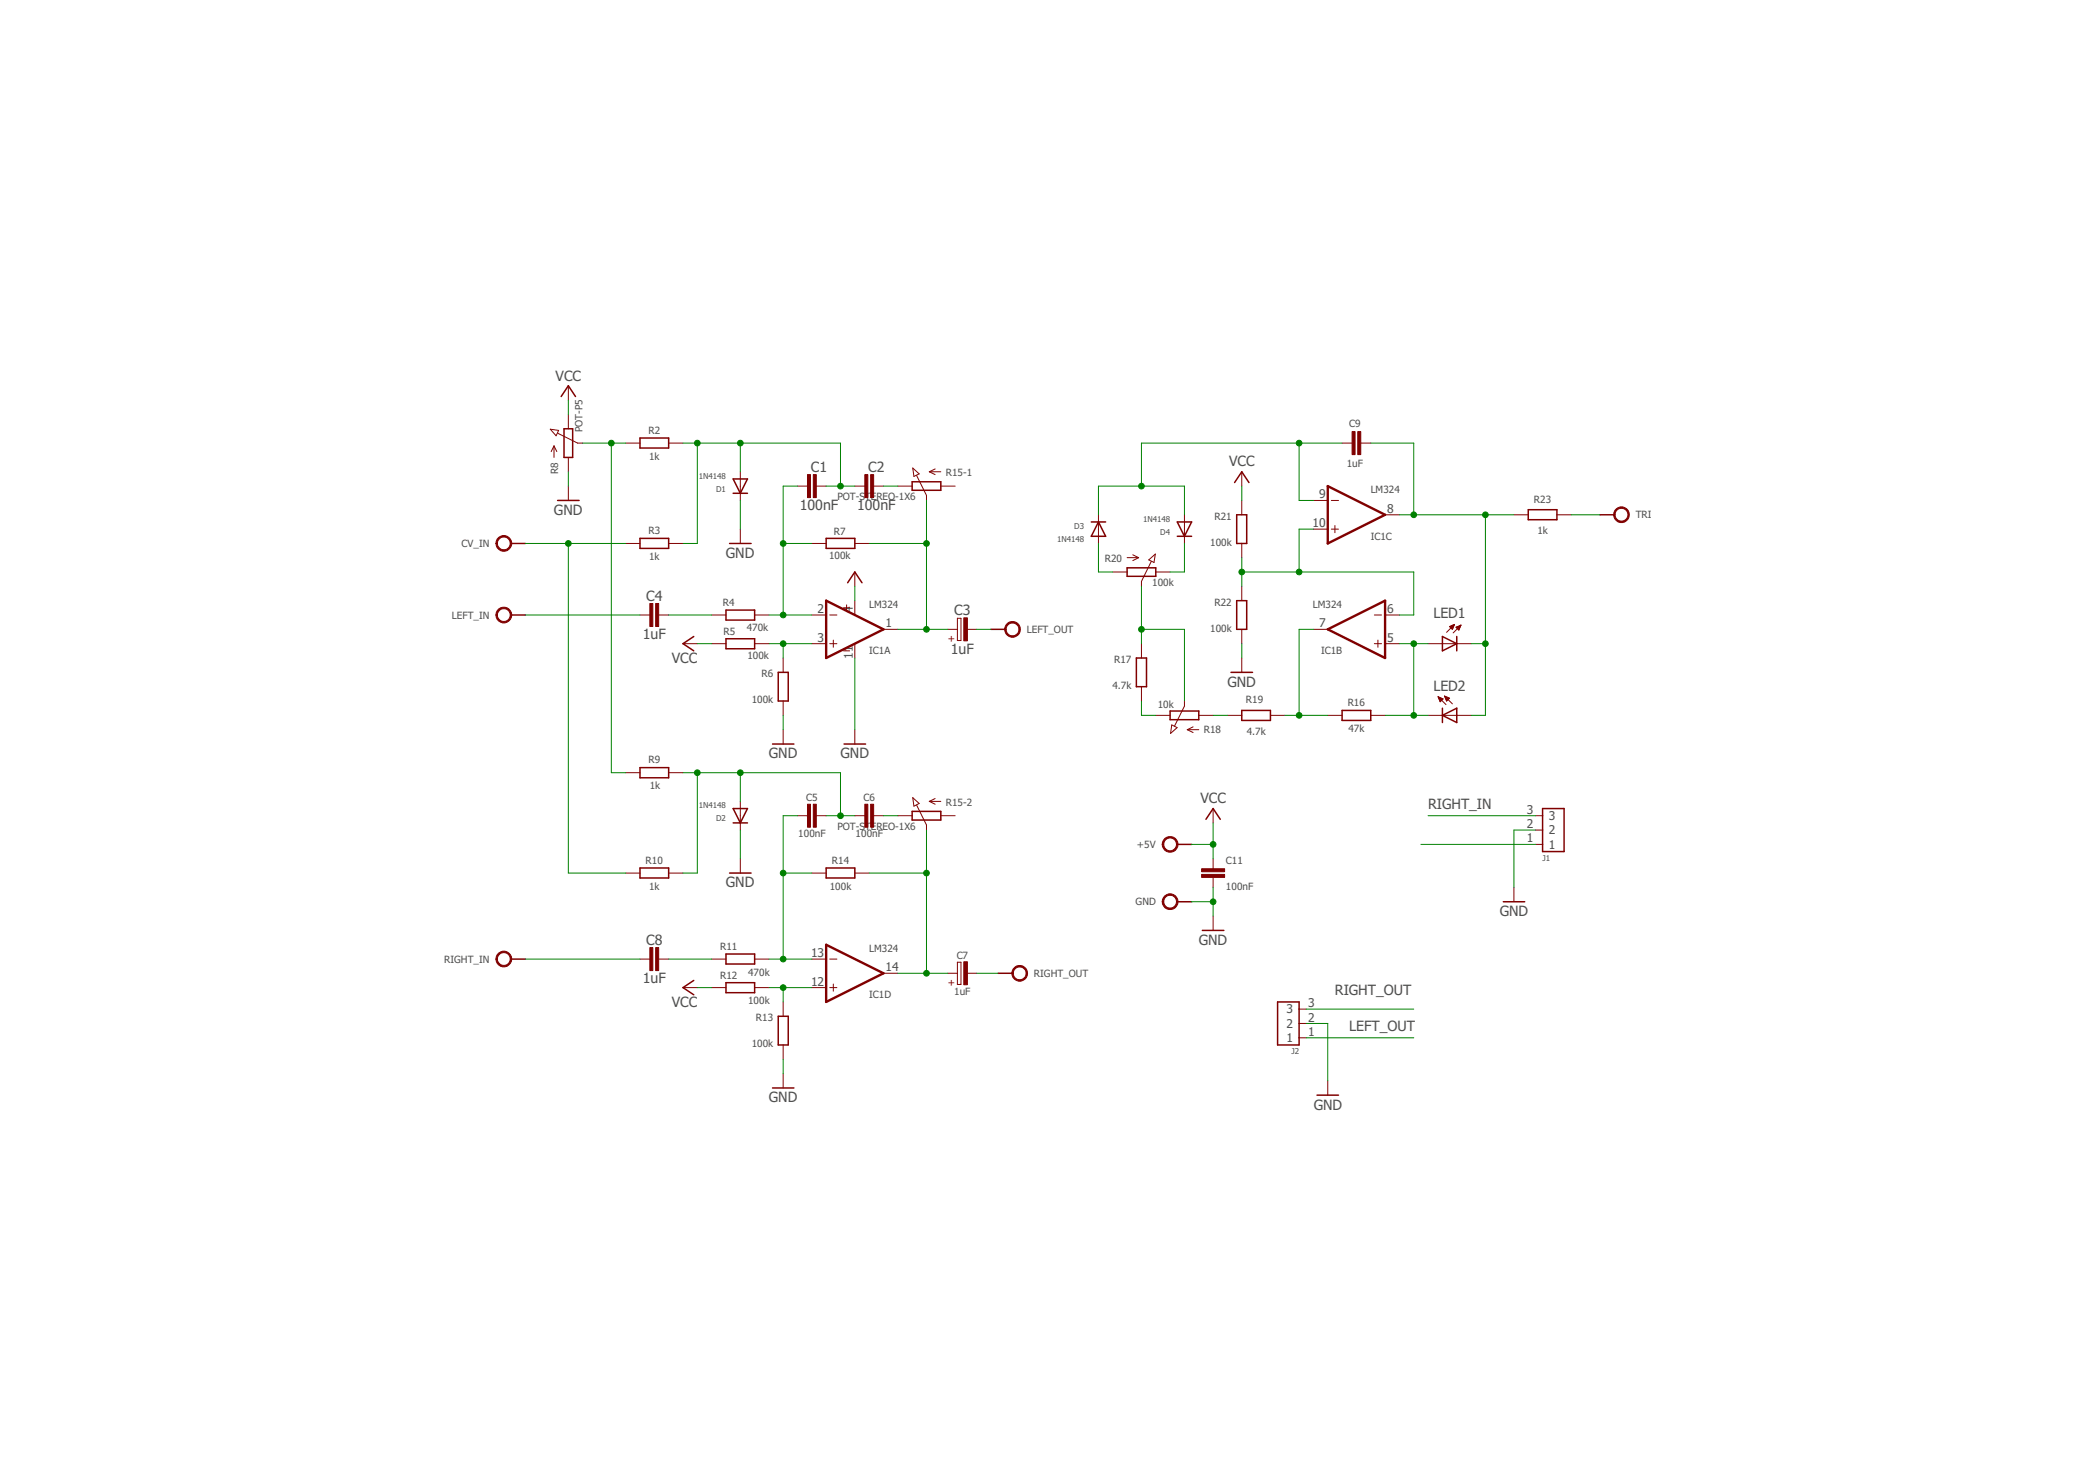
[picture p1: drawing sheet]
<svg xmlns="http://www.w3.org/2000/svg" width="297mm" height="210mm" viewBox="0 0 297 210" stroke-linecap="round" stroke-linejoin="round" font-family="sans-serif">
<path d="M188.3 68.9l8.1 4.1-8.1 4zM117.1 85.1l8.2 4.1-8.2 4.1zM188.3 89.2l8.1-4.1v8.2zM117.1 133.9l8.2 4-8.2 4.1z" fill="none" stroke="#800000" stroke-width=".34"/>
<g fill="none" stroke="#800000" stroke-width=".14">
<path d="M80.6 54.7v2M80.6 58.7v2.1M78 60.8l1.2 .2-.4 .8zM78.5 63.2v1.6M78.5 63.2l-.4 .8M78.5 63.2l.5 .8M79.1 61.4l2.8 1.4h.7M80.6 64.8v2.1M80.6 68.9v2M88.7 77h2M88.7 62.8h2M94.8 77h2"/>
<path d="M94.8 62.8h2M105 66.9v4M105 75v2M113.1 68.9h1.4M115.1 77h2M115.7 68.9h1.4M121.2 77h2M121.2 68.9h1.4M123.8 68.9h1.5M127.3 68.9h2M129.4 66.3l.9 .9-.7 .3zM130 67.4l1.4 2.8v.7"/>
<path d="M131.8 66.9h1.6M131.8 66.9l.8 .4M132.6 66.5l-.8 .4M133.4 68.9h2M155.7 73v4M159.8 79h1.6M160.6 78.6l.8 .4M161.4 79l-.8 .5M162.9 79.4l.9-.9-.2 1.2zM163.2 79.6l-1.4 2.8v.7M167.9 73v4M176.1 66.9v2"/>
<path d="M176.1 70.9v2.1M176.1 77v2M186.2 75h2.1M186.2 70.9h2.1M188.8 75h1M188.8 70.9h1M189.3 74.5v1M190.3 62.8h1.4M192.9 62.8h1.5M196.4 73h2M214.7 73h2M220.7 73h2.1"/>
<path d="M90.7 87.2h1.5M93.4 87.2h1.4M96.8 91.2h2.1M100.9 91.2h2M100.9 87.2h2M107 91.2h2M107 87.2h2M111 93.3v2M111 99.4v2M115.1 91.2h2M115.1 87.2h2M117.6 91.2h1.1"/>
<path d="M117.6 87.2h1.1M118.2 90.7v1M119.6 86.1h.9M119.6 92.2h.9M120 85.7v.9M121.2 81.1v2M121.2 85.1v2.1M121.2 91.2v2.1M125.3 89.2h2M134.4 89.2h1.3M135.7 87.6h.5v3.2h-.5zM137.1 89.2h1.4"/>
<path d="M157.8 81.1h2M161.8 91.2v2.1M161.8 97.3v2.1M163.9 81.1h2M167.9 99.4v.7l-1.4 2.8M176.1 83.1v2M176.1 89.2v2M176.1 93.3v2M186.2 89.2h2.1M194.9 91.2h1M194.9 87.2h1M195.4 90.7v1"/>
<path d="M196.4 91.2h2M196.4 87.2h2M202.5 91.2h6.1M203.9 98.7l1.1 1.2M203.9 98.7l.7 .4M203.9 98.7l.3 .8 .4-.4M203.9 98.8h.1M203.9 98.9h.3M204 99h.4M204 99.1h.6M204.1 99.1h.4M204.1 99.3h.3"/>
<path d="M204.2 99.3h.1M204.2 99.4h.1M204.8 98.7l1.1 1.1M204.8 98.7l.7 .3M204.8 98.7l.3 .7 .4-.4M204.8 98.7h.1M204.9 98.8h.2M204.9 98.9h.5M205 99h.5M205 99.1h.4M205 99.1h.3M205.1 99.3h.1"/>
<path d="M205.5 88.8l.7-.3-.3 .7zM205.5 88.8h.6M205.6 88.9h.5M205.7 89h.3M205.8 88.7h.3M205.8 89h.2M205.9 89.2h.1M206 88.6h.2M206.2 88.5h.1M206.2 88.5l-1.1 1.1M206.4 88.9l.7-.3-.3 .7zM206.5 88.9h.5"/>
<path d="M206.5 89h.5M206.6 89h.3M206.7 89.2h.2M206.7 88.8h.4M206.8 89.2h.1M206.9 88.7h.2M207.1 88.6h.1M207.1 88.6l-1.1 1.1M88.7 109.5h2M94.8 109.5h2M105 113.6v4M111 103.4v2.1"/>
<path d="M113.1 115.6h1.4M115.7 115.6h1.4M121.2 103.4v2.1M121.2 115.6h1.4M123.8 115.6h1.5M127.3 115.6h2M129.4 113.1l.9 .8-.7 .4zM130 114.1l1.4 2.8v.7M131.8 113.6h1.6M131.8 113.6l.8 .4M132.6 113.2l-.8 .4M133.4 115.6h2"/>
<path d="M163.9 101.4h2M166.1 102.7l.8 .4-.9 .8zM168.3 103.4h1.7M168.3 103.4l.9 .4M169.2 103l-.9 .4M170 101.4h2M172 114.6v2M174 101.4h2.1M180.1 101.4h2.1M188.3 101.4h2M194.4 101.4h2M202.5 101.4h6.1"/>
<path d="M217.7 115.6h1M217.7 117.6h1M217.7 119.7h1M88.7 123.7h2M90.7 135.9h1.5M93.4 135.9h1.4M94.8 123.7h2M96.8 140h2.1M100.9 135.9h2M100.9 140h2M105 121.7v2M107 135.9h2"/>
<path d="M107 140h2M115.1 135.9h2M115.1 140h2M115.1 123.7h2M117.6 135.9h1.1M117.6 140h1.1M118.2 139.5v1M121.2 123.7h2M125.3 137.9h2M134.4 137.9h1.3M135.7 136.4h.5v3.1h-.5zM137.1 137.9h1.4"/>
<path d="M172 121.7v1.4M172 124.4v1.4M172 129.8v2.1M214.7 125.8v2M111 142v2M111 148.1v2M111 152.2v2M184.2 145.1h1M184.2 147.1h1M184.2 143h1M188.3 153.2v2"/>
</g>
<g fill="none" stroke="#800000" stroke-width=".21">
<path d="M79.6 56.2l1-1.5 1 1.5M72.5 77h2M79.1 70.9h3M80 60.8h1.2v4h-1.2zM90.7 76.3h4.1v1.4h-4.1zM90.7 62.1h4.1v1.4h-4.1zM103.4 77h3.1M103.9 67.9h2.1l-1 2zM103.9 69.9h2.1M117.1 76.3h4.1v1.4h-4.1zM129.3 68.3h4.1v1.2h-4.1zM154.7 74h2.1"/>
<path d="M155.7 74l1.1 2h-2.1zM166.9 74h2.1l-1.1 2zM166.9 76h2.1M175 68.4l1.1-1.5 1 1.5M175.3 73h1.5v4h-1.5zM216.7 72.2h4v1.5h-4zM226.8 73h2.1M72.5 87.2h2M98.4 90.2l-1.6 1 1.6 1M102.9 86.5h4.1v1.4h-4.1zM102.9 90.5h4.1v1.4h-4.1zM110.3 95.3h1.5v4.1h-1.5z"/>
<path d="M120.2 82.6l1-1.5 1 1.5M140.5 89.2h2M159.8 80.5h4.1v1.2h-4.1zM161.1 93.3h1.5v4h-1.5zM174.5 95.3h3.1M175.3 85.1h1.5v4.1h-1.5zM204.5 90.2l2 1-2 1zM206.5 90.2v2M90.7 108.8h4.1v1.4h-4.1zM103.9 114.6h2.1l-1 2zM103.9 116.6h2.1M109.5 105.5h3.1"/>
<path d="M119.7 105.5h3M129.3 115h4.1v1.2h-4.1zM165.9 100.8h4.1v1.2h-4.1zM166.9 119.7h2.1M171 116.1l1-1.5 1 1.5M176.1 100.7h4v1.4h-4zM190.3 100.7h4.1v1.4h-4.1zM204.5 101.4l2-1v2zM204.5 100.4v2M218.7 114.6h3.1v6.1h-3.1zM72.5 135.9h2M90.7 123h4.1v1.4h-4.1z"/>
<path d="M98.4 139l-1.6 1 1.6 1M102.9 135.2h4.1v1.4h-4.1zM102.9 139.3h4.1v1.4h-4.1zM103.4 123.7h3.1M117.1 123h4.1v1.4h-4.1zM141.5 137.9h2.1M166.9 127.8h2.1M170.5 131.9h3M213.1 127.8h3.1M109.5 154.2h3.1M110.3 144h1.5v4.1h-1.5zM181.1 142h3.1v6.1h-3.1z"/>
<path d="M186.7 155.2h3.1"/>
</g>
<g fill="#800000" stroke="#800000" stroke-width=".14">
<path d="M115.3 67.3h.4v3.2h-.4z"/>
<path d="M114.5 67.3h.4v3.2h-.4z"/>
<path d="M123.4 67.3h.5v3.2h-.5z"/>
<path d="M122.6 67.3h.4v3.2h-.4z"/>
<path d="M136.7 87.6h.5v3.2h-.5z"/>
<path d="M93 85.5h.4v3.3h-.4z"/>
<path d="M92.1 85.5h.5v3.3h-.5z"/>
<path d="M115.3 114h.4v3.2h-.4z"/>
<path d="M114.5 114h.4v3.2h-.4z"/>
<path d="M123.4 114h.5v3.2h-.5z"/>
<path d="M122.6 114h.4v3.2h-.4z"/>
<path d="M136.7 136.3h.5v3.3h-.5z"/>
<path d="M93 134.3h.4v3.3h-.4z"/>
<path d="M92.1 134.3h.5v3.3h-.5z"/>
<path d="M192.5 61.2h.4v3.2h-.4z"/>
<path d="M191.7 61.2h.4v3.2h-.4z"/>
<path d="M170.4 123.9h3.2v.5h-3.2z"/>
<path d="M170.4 123.1h3.2v.4h-3.2z"/>
</g>
<g fill="#800000" stroke="#800000" stroke-width=".14">
<path d="M70.7 76.2a1.12 1.12 0 0 1 1.7 .3 1.12 1.12 0 0 1-.7 1.6 1.12 1.12 0 0 1-1.4-1.1h.2a.91 .91 0 0 1 1.2-.8 .91 .91 0 0 1 .5 1.4 .91 .91 0 0 1-1.5-.1l-.2-.5h-.2l.2-.6z" fill-rule="evenodd"/>
<path d="M70.7 86.3a1.12 1.12 0 0 1 1.7 .3 1.12 1.12 0 0 1-.7 1.7 1.12 1.12 0 0 1-1.4-1.1h.2a.92 .92 0 0 1 1.4-.8 .92 .92 0 0 1 .1 1.6 .92 .92 0 0 1-1.5-.6v-.2h-.2l.1-.4z" fill-rule="evenodd"/>
<path d="M142.8 88.3a1.12 1.12 0 0 1 1.8 .4 1.12 1.12 0 0 1-.8 1.6 1.12 1.12 0 0 1-1.4-1.1h.2a.91 .91 0 0 1 1.3-.9 .91 .91 0 0 1 .3 1.6 .91 .91 0 0 1-1.5-.4l-.1-.3h-.2l.2-.6z" fill-rule="evenodd"/>
<path d="M70.7 135.1a1.12 1.12 0 0 1 1.7 .3 1.12 1.12 0 0 1-.7 1.6 1.12 1.12 0 0 1-1.4-1.1h.2a.91 .91 0 0 1 1.2-.8 .91 .91 0 0 1 .5 1.4 .91 .91 0 0 1-1.5-.1l-.2-.5h-.2l.2-.6z" fill-rule="evenodd"/>
<path d="M143.8 137.1a1.12 1.12 0 0 1 1.8 .4 1.12 1.12 0 0 1-.8 1.6 1.12 1.12 0 0 1-1.4-1.2h.3a.92 .92 0 0 1 1.3-.8 .92 .92 0 0 1 .2 1.5 .92 .92 0 0 1-1.5-.4v-.3h-.3l.2-.5z" fill-rule="evenodd"/>
<path d="M229.2 72.1a1.11 1.11 0 0 1 1.7 .3 1.11 1.11 0 0 1-.7 1.6 1.11 1.11 0 0 1-1.4-1h.2a.92 .92 0 0 1 1.3-.9 .92 .92 0 0 1 .2 1.5 .92 .92 0 0 1-1.5-.4v-.2h-.2v-.4z" fill-rule="evenodd"/>
<path d="M165.2 127a1.12 1.12 0 0 1 1.7 .3 1.12 1.12 0 0 1-.7 1.6 1.12 1.12 0 0 1-1.4-1.1h.2a.91 .91 0 0 1 1.3-.8 .91 .91 0 0 1 .2 1.5 .91 .91 0 0 1-1.5-.4v-.3h-.2v-.3z" fill-rule="evenodd"/>
<path d="M165.2 118.8a1.12 1.12 0 0 1 1.7 .4 1.12 1.12 0 0 1-.7 1.6 1.12 1.12 0 0 1-1.4-1.1h.2a.9 .9 0 0 1 1.3-.9 .9 .9 0 0 1 .2 1.5 .9 .9 0 0 1-1.5-.4v-.2h-.2v-.3z" fill-rule="evenodd"/>
</g>
<g fill="none" stroke="#008000" stroke-width=".14">
<path d="M80.6 56.7v2M74.5 77h14.2M80.6 66.9v2M80.6 77v46.7h8.1M82.6 62.8h6.1M86.7 62.8v46.7h2M96.8 62.8h22.4v6.1M98.9 62.8v14.2h-2.1M105 62.8v4.1M105 70.9v4.1M111 77h4.1M113.1 68.9h-2.1v18.3"/>
<path d="M117.1 68.9h4.1M123.2 77h8.2M125.3 68.9h2M131.4 70.9v18.3M155.7 73v-4.1h12.2v4.1M155.7 77v4.1h2.1M167.9 77v4.1h-2M176.1 68.9v2M176.1 79v4.1M184.2 62.8v8.1h2M186.2 75h-2v6.1M190.3 62.8h-28.5v6.1"/>
<path d="M194.4 62.8h6v10.2M198.4 73h16.3M210.6 73v28.4h-2M222.8 73h4M74.5 87.2h16.2M94.8 87.2h6.1M98.9 91.2h2M109 91.2h6.1M109 87.2h6.1M111 91.2v2.1M121.2 83.1v2M121.2 93.3v10.1"/>
<path d="M127.3 89.2h7.1M138.5 89.2h2M161.8 89.2h6.1v10.2M161.8 99.4v2h2.1M161.8 83.1v8.1M176.1 91.2v2.1M176.1 81.1h24.3v6.1h-2M186.2 89.2h-2v12.2M198.4 91.2h4.1M200.4 91.2v10.2M208.6 91.2h2M96.8 109.5h22.4v6.1"/>
<path d="M98.9 109.5v14.2h-2.1M105 109.5v4.1M105 117.6v4.1M111 101.4v2M113.1 115.6h-2.1v20.3M117.1 115.6h4.1M125.3 115.6h2M131.4 117.6v20.3M169 119.7h3M172 116.6v5.1M172 101.4h2M182.2 101.4h6.1"/>
<path d="M196.4 101.4h6.1M201.5 119.7h16.2M202.5 115.6h15.2M217.7 117.6h-3v8.2M74.5 135.9h16.2M94.8 135.9h6.1M98.9 140h2M109 140h6.1M109 135.9h6.1M111 140v2M111 123.7h4.1M123.2 123.7h8.2"/>
<path d="M127.3 137.9h7.1M138.5 137.9h3M169 127.8h3M172 125.8v4M111 150.1v2.1M185.2 145.1h3.1v8.1M185.2 143h15.2M185.2 147.1h15.2"/>
</g>
<g fill="#008000" stroke="#008000" stroke-width=".14">
<circle cx="172" cy="127.8" r=".4"/>
<circle cx="172" cy="119.7" r=".4"/>
<circle cx="131.4" cy="89.2" r=".4"/>
<circle cx="131.4" cy="77" r=".4"/>
<circle cx="111" cy="91.2" r=".4"/>
<circle cx="86.7" cy="62.8" r=".4"/>
<circle cx="80.6" cy="77" r=".4"/>
<circle cx="98.9" cy="62.8" r=".4"/>
<circle cx="105" cy="62.8" r=".4"/>
<circle cx="119.2" cy="68.9" r=".4"/>
<circle cx="111" cy="77" r=".4"/>
<circle cx="111" cy="87.2" r=".4"/>
<circle cx="131.4" cy="123.7" r=".4"/>
<circle cx="131.4" cy="137.9" r=".4"/>
<circle cx="111" cy="140" r=".4"/>
<circle cx="98.9" cy="109.5" r=".4"/>
<circle cx="105" cy="109.5" r=".4"/>
<circle cx="119.2" cy="115.6" r=".4"/>
<circle cx="111" cy="123.7" r=".4"/>
<circle cx="111" cy="135.9" r=".4"/>
<circle cx="184.2" cy="101.4" r=".4"/>
<circle cx="200.4" cy="91.2" r=".4"/>
<circle cx="200.4" cy="101.4" r=".4"/>
<circle cx="161.8" cy="89.2" r=".4"/>
<circle cx="161.8" cy="68.9" r=".4"/>
<circle cx="184.2" cy="62.8" r=".4"/>
<circle cx="200.4" cy="73" r=".4"/>
<circle cx="210.6" cy="91.2" r=".4"/>
<circle cx="210.6" cy="73" r=".4"/>
<circle cx="184.2" cy="81.1" r=".4"/>
<circle cx="176.1" cy="81.1" r=".4"/>
</g>
<g font-size="2" fill="#505050">
<text x="78.8" y="54.1">VCC</text>
<text x="115" y="66.9">C1</text>
<text x="123.1" y="66.9">C2</text>
<text x="174.3" y="66">VCC</text>
<text x="78.5" y="73">GND</text>
<text x="113.4" y="72.3">100nF</text>
<text x="121.5" y="72.3">100nF</text>
<text x="102.9" y="79">GND</text>
<text x="91.6" y="85.1">C4</text>
<text x="135.3" y="87.2">C3</text>
<text x="203.2" y="87.6">LED1</text>
<text x="91.1" y="90.6">1uF</text>
<text x="95.2" y="94">VCC</text>
<text x="134.8" y="92.7">1uF</text>
<text x="174" y="97.3">GND</text>
<text x="203.2" y="97.9">LED2</text>
<text x="109" y="107.5">GND</text>
<text x="119.2" y="107.5">GND</text>
<text x="170.2" y="113.8">VCC</text>
<text x="202.5" y="114.6">RIGHT_IN</text>
<text x="102.9" y="125.8">GND</text>
<text x="212.6" y="129.8">GND</text>
<text x="91.6" y="133.9">C8</text>
<text x="170" y="133.9">GND</text>
<text x="91.1" y="139.4">1uF</text>
<text x="95.2" y="142.7">VCC</text>
<text x="189.3" y="141">RIGHT_OUT</text>
<text x="191.3" y="146.1">LEFT_OUT</text>
<text x="109" y="156.2">GND</text>
<text x="186.3" y="157.3">GND</text>
</g>
<g font-size="1.7" fill="#505050">
<text x="187" y="70.6">9</text>
<text x="186.1" y="74.7">10</text>
<text x="196.7" y="72.7">8</text>
<text x="115.9" y="86.9">2</text>
<text x="120.9" y="86.9" transform="rotate(-90 120.9 86.9)">4</text>
<text x="125.6" y="88.9">1</text>
<text x="187" y="88.9">7</text>
<text x="196.7" y="86.9">6</text>
<text x="115.9" y="90.9">3</text>
<text x="120.9" y="93.4" transform="rotate(-90 120.9 93.4)">11</text>
<text x="196.7" y="90.9">5</text>
<text x="216.5" y="117.4">2</text>
<text x="216.5" y="119.4">1</text>
<text x="216.5" y="115.3">3</text>
<text x="219.6" y="118.3">2</text>
<text x="219.6" y="116.2">3</text>
<text x="219.6" y="120.3">1</text>
<text x="115" y="135.6">13</text>
<text x="125.6" y="137.7">14</text>
<text x="115" y="139.7">12</text>
<text x="182.4" y="143.6">3</text>
<text x="185.5" y="142.7">3</text>
<text x="182.4" y="145.7">2</text>
<text x="182.4" y="147.7">1</text>
<text x="185.5" y="144.8">2</text>
<text x="185.5" y="146.8">1</text>
</g>
<g font-size="1.4" fill="#505050">
<text x="82.6" y="61.3" transform="rotate(-90 82.6 61.3)">POT-P5</text>
<text x="91.9" y="61.5">R2</text>
<text x="92" y="65.1">1k</text>
<text x="191.3" y="60.5">C9</text>
<text x="79.2" y="67.2" transform="rotate(-90 79.2 67.2)">R8</text>
<text x="118.7" y="70.9">POT-STEREO-1X6</text>
<text x="134.1" y="67.5">R15-1</text>
<text x="190.9" y="66.1">1uF</text>
<text x="194.3" y="69.9">LM324</text>
<text x="217.5" y="71.2">R23</text>
<text x="65.4" y="77.5">CV_IN</text>
<text x="91.9" y="75.7">R3</text>
<text x="118.2" y="75.8">R7</text>
<text x="171.6" y="77.3">100k</text>
<text x="172.2" y="73.7">R21</text>
<text x="194.3" y="76.5">IC1C</text>
<text x="218" y="75.7">1k</text>
<text x="231.9" y="73.5">TRI</text>
<text x="92" y="79.4">1k</text>
<text x="117.6" y="79.3">100k</text>
<text x="156.6" y="79.7">R20</text>
<text x="163.4" y="83.1">100k</text>
<text x="64.1" y="87.7">LEFT_IN</text>
<text x="102.5" y="86">R4</text>
<text x="105.9" y="89.4">470k</text>
<text x="123.2" y="86.2">LM324</text>
<text x="145.6" y="89.7">LEFT_OUT</text>
<text x="171.6" y="89.5">100k</text>
<text x="172.2" y="85.9">R22</text>
<text x="186.1" y="86.2">LM324</text>
<text x="102.6" y="90">R5</text>
<text x="106" y="93.5">100k</text>
<text x="123.2" y="92.8">IC1A</text>
<text x="158" y="94">R17</text>
<text x="187.3" y="92.8">IC1B</text>
<text x="106.6" y="99.7">100k</text>
<text x="108" y="96">R6</text>
<text x="157.7" y="97.6">4.7k</text>
<text x="164.1" y="100.4">10k</text>
<text x="176.7" y="99.7">R19</text>
<text x="191.1" y="100.1">R16</text>
<text x="170.7" y="103.8">R18</text>
<text x="176.8" y="104.1">4.7k</text>
<text x="191.2" y="103.7">47k</text>
<text x="91.9" y="108.2">R9</text>
<text x="92.1" y="111.9">1k</text>
<text x="114.3" y="113.6">C5</text>
<text x="122.4" y="113.6">C6</text>
<text x="113.2" y="118.7">100nF</text>
<text x="118.7" y="117.6">POT-STEREO-1X6</text>
<text x="121.3" y="118.7">100nF</text>
<text x="134.1" y="114.2">R15-2</text>
<text x="91.5" y="122.4">R10</text>
<text x="117.9" y="122.4">R14</text>
<text x="161.2" y="120.2">+5V</text>
<text x="173.8" y="122.4">C11</text>
<text x="92" y="126.1">1k</text>
<text x="117.7" y="126.1">100k</text>
<text x="161" y="128.3">GND</text>
<text x="173.8" y="126.1">100nF</text>
<text x="63" y="136.4">RIGHT_IN</text>
<text x="102.1" y="134.7">R11</text>
<text x="123.2" y="134.9">LM324</text>
<text x="135.6" y="135.9">C7</text>
<text x="102.1" y="138.8">R12</text>
<text x="106.1" y="138.3">470k</text>
<text x="106.1" y="142.3">100k</text>
<text x="123.2" y="141.5">IC1D</text>
<text x="135.3" y="141">1uF</text>
<text x="146.6" y="138.5">RIGHT_OUT</text>
<text x="106.6" y="148.4">100k</text>
<text x="107.2" y="144.8">R13</text>
</g>
<g font-size="1.4" fill="#800000">
<text x="134.4" y="91">+</text>
<text x="134.4" y="139.7">+</text>
</g>
<g font-size="1.1" fill="#505050">
<text x="99.1" y="67.9">1N4148</text>
<text x="101.5" y="69.7">D1</text>
<text x="149.9" y="76.8">1N4148</text>
<text x="152.3" y="75">D3</text>
<text x="162.1" y="74">1N4148</text>
<text x="164.5" y="75.8">D4</text>
<text x="99.1" y="114.6">1N4148</text>
<text x="101.5" y="116.4">D2</text>
<text x="218.7" y="122">J1</text>
<text x="183.1" y="149.4">J2</text>
</g>
</svg>
